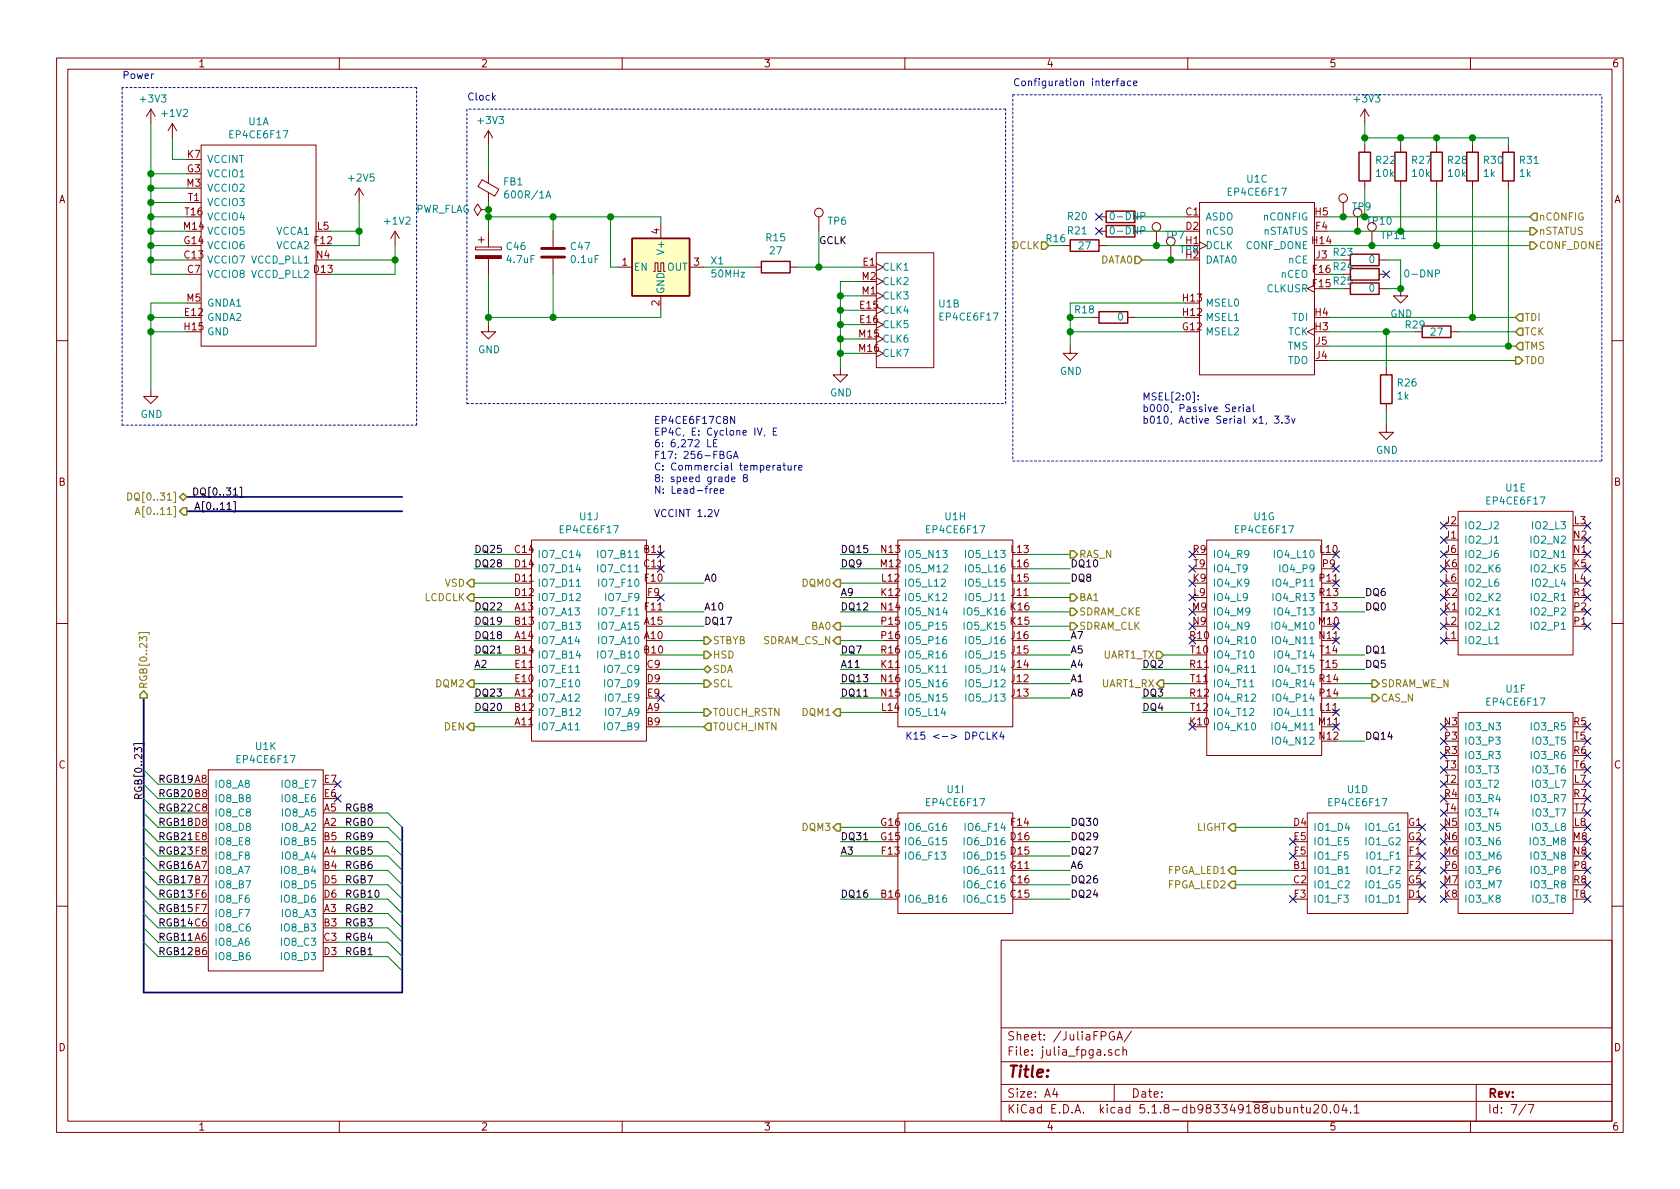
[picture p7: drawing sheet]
<svg xmlns="http://www.w3.org/2000/svg" width="297mm" height="210mm" viewBox="0 0 297 210" stroke-linecap="round" stroke-linejoin="round" font-family="sans-serif">
<g fill="none" stroke="#840000" stroke-width=".18">
<path d="M10 10.3h277v189.9h-277zM12 12.2h273v186.1h-273zM26.7 19.3l-.8 1.3M26.7 19.3v2.5M26.7 19.3l.7 1.3M60 10.3v1.9M110 10.3v1.9M160 10.3v1.9M210 10.3v1.9M241.3 19.3l-.8 1.3M241.3 19.3v2.5M241.3 19.3l.8 1.3"/>
<path d="M260 10.3v1.9M30.5 21.8l-.8 1.3M30.5 21.8v2.6M30.5 21.8l.7 1.3M35.6 25.6h20.3v35.6h-20.3zM63.5 33.3l-.8 1.2M63.5 33.3v2.5M63.5 33.3l.8 1.2M85.1 37.1l-.6-1-.7 1 .7 1 .6-1h1.3M85.2 31.8l3 1.7-.7 1.2-3-1.7zM86.4 37.1h.1M86.4 23.1v2.5"/>
<path d="M86.4 30.7v1.7M86.4 34.1v1.7M86.4 23.1l-.8 1.3M86.4 23.1l.7 1.3M116.8 39.6v2.6M144.8 38.3v2.6M194.3 38.3h1.3M212.1 35.8h20.3v30.5h-20.3zM237.5 35.8v2.5M240 38.3v2.6M241.3 25.6v1.3M241.3 32v1.3"/>
<path d="M247.6 25.6v1.3M247.6 32v1.3M254 25.6v1.3M254 32v1.3M260.3 25.6v1.3M260.3 32v1.3M266.7 25.6v1.3M266.7 32v1.3M69.8 40.9l-.7 1.3M69.8 40.9v2.5M69.8 40.9l.8 1.3M84.1 43.7h4.5v.5h-4.5z"/>
<path d="M84.6 42.4h1M85.1 41.9v1M86.4 57.4v1.3h1.2l-1.2 1.2-1.3-1.2h1.3M86.4 40.9v2.8M86.4 45.7v2.8M97.8 40.9v2.8M97.8 45.7v2.8M109.2 47.2h2.6M115.6 48h.2v-1.5h.5v1.5h.5v-1.5h.5v1.5h.3M116.8 52.3v2.6M121.9 47.2h2.6M133.3 47.2h1.3"/>
<path d="M139.7 47.2h1.3M154.9 44.7h10.2v20.3h-10.2zM154.9 46.6l1.3 .6-1.3 .7M154.9 54.2l1.3 .7-1.3 .6M154.9 56.8l1.3 .6-1.3 .6M154.9 51.7l1.3 .6-1.3 .7M154.9 59.3l1.3 .6-1.3 .7M154.9 49.1l1.3 .7-1.3 .6M188 43.4h1.2M193 56.1h1.3M194.3 43.4h1.3M194.3 40.9h1.3"/>
<path d="M199.4 56.1h1.3M204.5 40.9v2.5M207 43.4v2.6M212.1 42.8l1.3 .6-1.3 .7M232.4 50.4l-1.3 .6 1.3 .7M232.4 58l-1.3 .7 1.3 .6M237.5 51h1.3M242.6 40.9v2.5M243.8 46h1.3M243.8 51h1.3M243.8 48.5h1.3M247.6 51v1.3h1.3l-1.3 1.3-1.2-1.3h1.2"/>
<path d="M256.5 58.7h1.3M10 60.2h2M26.7 68.8v1.3h1.2l-1.2 1.3-1.3-1.3h1.3M148.6 65v1.3h1.3l-1.3 1.3-1.3-1.3h1.3M154.9 61.8l1.3 .7-1.3 .6M189.2 61.2v1.3h1.3l-1.3 1.2-1.2-1.2h1.2M245.1 75.2v1.2h1.3l-1.3 1.3-1.3-1.3h1.3M245.1 65v1.3M245.1 71.4v1.2M285 60.2h2M94 95.5h20.3v35.6h-20.3zM158.7 95.5h20.4v33h-20.4z"/>
<path d="M213.4 95.5h20.3v38.1h-20.3zM255.3 95.5h2.5M257.8 90.4h20.3v25.4h-20.3zM10 110.3h2M255.3 113.3h2.5M285 110.3h2M36.8 136.1h20.3v35.6h-20.3zM257.8 126h20.3v35.5h-20.3zM158.7 143.8h20.4v17.7h-20.4zM231.1 143.8h17.8v17.7h-17.8zM10 160.2h2M177 166.3h108v32h-108z"/>
<path d="M285 160.2h2M60 198.3v1.9M110 198.3v1.9M160 198.3v1.9M177 194.8h108M177 191.8h108M177 187.8h108M177 181.8h108M186.5 192.5l-.4 1h1M186.8 193v1M196.5 185.7l-.3-.1-.2 .2 .1 .2 .4 .2v.3h-.5M197 182.5a.7 .7 0 0 0-.9 .7 .7 .7 0 0 0 .9 .6l.1-.5h-.3"/>
<path d="M197 191.8v3M197.5 183.9l.5-1.5 .5 1.5M197.6 183.5h.7M197.9 185.7l-.4-.1-.3 .3 .1 .6 .2 .1 .4-.1M198.6 185.7l.2-.1 .3 .1 .1 .9M198.6 185.1v1.5M200.1 182.3l-1.3 2M210 198.3v1.9M228.8 196l.2-.2 .4 .1v.9M228.8 195.8v1M229.9 195.8h.6M230.1 195.3v1.3l.4 .2"/>
<path d="M231 195.8v.8a.37 .37 0 0 0 .6 .1M231.6 195.8v1M232.3 195.5l.2-.2h.4l.2 .2v.3v.2l-.9 .8h.9M233.9 195.4l.2-.1a.8 .8 0 0 1 .5 .8 .8 .8 0 0 1-.5 .7 1 1 0 0 1-.2-1.4zM235.2 196.7v.1M236 195.5l.2-.2a.8 .8 0 0 1 .5 .8 .8 .8 0 0 1-.5 .7l-.2-.1-.1-.4zM237.6 195.2l-.3 1.1h.9M238 195.8v1M238.8 196.7v.1M239.4 195.8l.5-.5v1.5M239.4 196.8h.9M260 198.3v1.9"/>
<path d="M261 191.8v6.5M269.8 195.2l-1.2 2M270.2 195.3h1l-.6 1.5"/>
<circle cx="144.8" cy="37.6" r=".76"/>
<circle cx="237.5" cy="35" r=".76"/>
<circle cx="240" cy="37.6" r=".76"/>
<circle cx="204.5" cy="40.1" r=".76"/>
<circle cx="207" cy="42.7" r=".76"/>
<circle cx="242.6" cy="40.1" r=".76"/>
</g>
<g fill="none" stroke="#840000" stroke-width=".25">
<path d="M195.6 39.9h5.1v2h-5.1zM195.6 37.3h5.1v2.1h-5.1zM240.3 26.9h2v5.1h-2zM246.6 26.9h2.1v5.1h-2.1zM253 26.9h2v5.1h-2zM259.3 26.9h2.1v5.1h-2.1zM265.7 26.9h2v5.1h-2zM111.8 42.2h10.1v10.1h-10.1zM134.6 46.2h5.1v2.1h-5.1zM189.2 42.4h5.1v2h-5.1zM194.3 55.1h5.1v2h-5.1zM238.8 45h5v2h-5z"/>
<path d="M238.8 50h5v2.1h-5zM238.8 47.5h5v2h-5zM251.5 57.7h5v2h-5zM244.1 66.3h2v5.1h-2z"/>
</g>
<path d="M111.8 42.2h10.1v10.1h-10.1z" fill="#ffffc2" stroke="#ffffc2" stroke-width=".18"/>
<path d="M84.1 45.2h4.5v.5h-4.5z" fill="#840000" stroke="#840000" stroke-width=".18"/>
<path d="M95.8 45.5h4M95.8 43.9h4" fill="none" stroke="#840000" stroke-width=".51"/>
<g fill="none" stroke="#008484" stroke-width=".18">
<path d="M89.8 33.8h-.3a.81 .81 0 0 0 0 1.2h.3l.1-.5-.2-.3h-.2l-.3 .3M96.5 35l.5-1.2 .4 1.2M96.6 34.7h.7M102.2 97.3l-.3 .9h.8M102.2 99.8l-.3 .9h.8M105.7 97.3v1.3M105.7 99.9v1.2M166.7 97.3h.8l-.5 .5 .4 .1 .1 .5-.3 .2-.5-.1M264.2 96.1h.7M101.8 118.9h.7M101.8 110h.8l-.4 .5 .4 .1v.6l-.2 .1-.6-.1M101.9 105.1l.5-.2 .2 .4v.2l-.8 .7h.8"/>
<path d="M101.9 103.7h.7M102.2 115.1l-.3 .8h.8M105.7 115.1v1.3M105.9 102.4v1.3M105.9 107.5v1.3M166.4 102.5l.5-.1 .3 .4-.8 .9h.8M166.7 118l.3-.4v1.3M166.7 105.1l.5-.2 .2 .4-.1 .2-.7 .7h.8M166.7 118.9h.7M167 107.4l-.3 .9h.8M167.3 112.6h-.4a.87 .87 0 0 0 0 1.2l.4-.1v-.5l-.4-.2-.2 .3M167.3 110h-.6v.6l.2-.1 .4 .1v.6l-.1 .1-.5-.1"/>
<path d="M170.5 107.5v1.3M170.5 110v1.3M170.8 104.9v1.3M170.8 112.6v1.2M170.8 115.1v1.3M170.8 117.6v1.3M221.3 118.9h.7M224.9 110v1.3M225 112.6v1.2M225.1 102.4v1.3M225.1 104.9v1.3M264.3 113.8h.7"/>
<path d="M264.5 108.8h.8M101.7 129.1h.7M101.9 125.4l.5-.1 .2 .3v.2l-.8 .7h.8M166.7 125.2l-.3 .9h.8M167.3 120.2l-.3 .1a.87 .87 0 0 0 0 1.2l.3-.1 .2-.5-.3-.2h-.2l-.3 .2M167.4 122.7h-.6l-.1 .6 .5-.1 .3 .3v.3l-.3 .2-.5-.1M170.8 120.2v1.3M170.8 122.7v1.3M221 121.5h.7M221.3 122.9l.5-.2 .2 .4-.1 .2-.7 .7h.8M221.4 127.9l.2-.1a.67 .67 0 0 1 .4 .6 .67 .67 0 0 1-.4 .7l-.2-.1-.1-.4zM224.9 127.8v1.3"/>
<path d="M225 130.3v1.3M225.1 120.2v1.3M225.1 122.7v1.3M166.4 150.7h.8l-.4 .4 .4 .2v.5l-.2 .1-.6-.1M167.3 158.3l-.4 .1a.87 .87 0 0 0 0 1.2l.4-.2v-.5l-.4-.1-.2 .2M170.5 148.1v1.3M170.5 150.7v1.2M170.5 155.7v1.3M170.5 158.3v1.3M170.6 145.6v1.3M237.8 154.5h.8"/>
</g>
<path d="M21.6 15.5v59.7M73.7 15.5h-52.1M82.5 19.3v52.1M177.8 19.3h-95.3M179.1 16.8v64.7M179.1 16.8h104.1M21.6 75.2h52.1M73.7 75.2v-59.7M82.5 71.4h95.3M177.8 71.4v-52.1M179.1 81.5h104.1M283.2 81.5v-64.7" fill="none" stroke="#0000c2" stroke-width=".18" stroke-dasharray=".4 .4"/>
<path d="M33 90.4h38.1M33 87.9h38.1M25.4 123.4v52.1h45.7v-29.2" fill="none" stroke="#000084" stroke-width=".3"/>
<g fill="none" stroke="#008400" stroke-width=".18">
<path d="M26.7 21.8v26.7h6.3M26.7 38.3h6.3M26.7 35.8h6.3M26.7 33.3h6.3M26.7 30.7h6.3M30.5 24.4v3.8h2.5M63.5 35.8v7.6h-5.1M86.4 38.3h30.4v1.3M86.4 25.6v5.1M86.4 35.8v5.1M97.8 38.3v2.6M107.9 38.3v8.9h1.3"/>
<path d="M201.9 38.3h7.6M234.9 38.3h35.6M241.3 24.4h25.4v1.2M241.3 21.8v3.8M241.3 33.3v5M247.6 24.4v1.2M247.6 33.3v7.6M254 24.4v1.2M254 33.3v10.1M260.3 24.4v1.2M260.3 33.3v22.8M266.7 33.3v27.9"/>
<path d="M26.7 46h6.3M26.7 40.9h6.3M26.7 43.4h6.3M26.7 58.7h6.3M26.7 56.1h6.3M33 53.6h-6.3v15.2M58.4 46h11.4M58.4 40.9h5.1M69.8 43.4v5.1h-11.4M86.4 48.5v8.9M97.8 48.5v7.6M116.8 54.9v1.2h-30.4"/>
<path d="M124.5 47.2h8.8M141 47.2h11.4M144.8 40.9v6.3M148.6 59.9h3.8M148.6 57.4h3.8M148.6 54.9h3.8M148.6 52.3h3.8M152.4 49.8h-3.8v15.2M189.2 58.7h20.3M189.2 56.1h3.8M195.6 43.4h13.9M200.7 56.1h8.8"/>
<path d="M201.9 46h7.6M201.9 40.9h7.6M209.5 53.6h-20.3v7.6M234.9 46h2.6M234.9 48.5h2.6M234.9 40.9h35.6M234.9 43.4h35.6M234.9 58.7h15.3M234.9 56.1h33.1M234.9 51h2.6M245.1 46h2.5v5h-2.5M245.1 58.7v6.3"/>
<path d="M257.8 58.7h10.2M148.6 62.5h3.8M234.9 61.2h33.1M234.9 63.7h33.1M245.1 72.6v2.6M83.8 98h7.6M148.6 98h7.6M181.6 98h7.6M83.8 105.7h7.6M83.8 115.8h7.6M83.8 118.4h7.6M83.8 103.1h7.6"/>
<path d="M83.8 108.2h7.6M83.8 113.3h7.6M83.8 100.6h7.6M83.8 110.7h7.6M116.8 115.8h7.7M116.8 118.4h7.7M116.8 103.1h7.7M116.8 108.2h7.7M116.8 113.3h7.7M116.8 110.7h7.7M148.6 105.7h7.6M148.6 115.8h7.6"/>
<path d="M148.6 118.4h7.6M148.6 103.1h7.6M148.6 108.2h7.6M148.6 113.3h7.6M148.6 100.6h7.6M148.6 110.7h7.6M181.6 105.7h7.6M181.6 115.8h7.6M181.6 118.4h7.6M181.6 103.1h7.6M181.6 108.2h7.6M181.6 113.3h7.6"/>
<path d="M181.6 100.6h7.6M181.6 110.7h7.6M201.9 118.4h8.9M205.7 115.8h5.1M236.2 105.7h5.1M236.2 115.8h5.1M236.2 118.4h5.1M236.2 108.2h5.1M25.4 136.1l2.5 2.6h6.4M25.4 138.7l2.5 2.5h6.4M83.8 120.9h7.6M83.8 123.4h7.6"/>
<path d="M83.8 126h7.6M83.8 128.5h7.6M116.8 120.9h7.7M116.8 126h7.7M116.8 128.5h7.7M148.6 120.9h7.6M148.6 123.4h7.6M148.6 126h7.6M181.6 120.9h7.6M181.6 123.4h7.6M201.9 123.4h8.9M201.9 126h8.9"/>
<path d="M205.7 120.9h5.1M236.2 120.9h6.4M236.2 123.4h6.4M236.2 131.1h5.1M25.4 151.4l2.5 2.5h6.4M25.4 143.8l2.5 2.5h6.4M25.4 146.3l2.5 2.5h6.4M25.4 148.8l2.5 2.6h6.4M25.4 153.9l2.5 2.6h6.4M25.4 156.5l2.5 2.5h6.4M25.4 159l2.5 2.5h6.4M25.4 141.2l2.5 2.6h6.4"/>
<path d="M59.7 153.9h8.9l2.5 2.6M59.7 146.3h8.9l2.5 2.5M59.7 148.8h8.9l2.5 2.6M59.7 151.4h8.9l2.5 2.5M59.7 156.5h8.9l2.5 2.5M59.7 159h8.9l2.5 2.5M59.7 143.8h8.9l2.5 2.5M148.6 146.3h7.6M148.6 148.8h7.6M148.6 151.4h7.6M148.6 159h7.6M181.6 153.9h7.6"/>
<path d="M181.6 146.3h7.6M181.6 148.8h7.6M181.6 151.4h7.6M181.6 156.5h7.6M181.6 159h7.6M218.4 153.9h10.2M218.4 146.3h10.2M218.4 156.5h10.2M25.4 161.5l2.5 2.6h6.4M25.4 164.1l2.5 2.5h6.4M25.4 166.6l2.5 2.6h6.4M59.7 161.5h8.9l2.5 2.6"/>
<path d="M59.7 164.1h8.9l2.5 2.5M59.7 166.6h8.9l2.5 2.6M59.7 169.2h8.9l2.5 2.5"/>
</g>
<g fill="none" stroke="#848400" stroke-width=".25">
<path d="M271.1 37.7h.7v1.3h-.7l-.6-.7zM184.1 42.8h.7l.6 .6-.6 .7h-.7zM200.7 45.3h.6l.6 .7-.6 .6h-.6zM268.6 55.5h.6v1.3h-.6l-.6-.7zM268.6 58h.6v1.3h-.6l-.6-.6zM270.5 40.3h.6l.7 .6-.7 .6h-.6zM270.5 42.8h.6l.7 .6-.7 .7h-.6zM268 63.1h.6l.6 .6-.6 .7h-.6zM268.6 60.6h.6v1.2h-.6l-.6-.6zM31.7 87.9l.7-.7 .6 .7-.6 .6zM32.4 89.8h.6v1.3h-.6l-.7-.7zM189.2 97.4h.7l.6 .6-.6 .7h-.7z"/>
<path d="M83.2 102.5h.6v1.3h-.6l-.7-.7zM83.2 105h.6v1.3h-.6l-.7-.6zM124.5 115.2h.6l.6 .6-.6 .7h-.6zM124.5 112.6h.6l.6 .7-.6 .6h-.6zM125.1 117.7l.6 .7-.6 .6-.6-.6zM148 112.6h.6v1.3h-.6l-.7-.6zM148 110.1h.6v1.3h-.6l-.7-.7zM148 102.5h.6v1.3h-.6l-.7-.7zM189.2 110.1h.7l.6 .6-.6 .7h-.7zM189.2 105h.7l.6 .7-.6 .6h-.7zM189.2 107.6h.7l.6 .6-.6 .6h-.7zM204.5 115.2h.6l.6 .6-.6 .7h-.6z"/>
<path d="M24.8 122.8l.6-.6 .6 .6v.6h-1.2zM83.2 127.9h.6v1.3h-.6l-.7-.7zM83.2 120.3h.6v1.2h-.6l-.7-.6zM124.5 120.3h.6l.6 .6-.6 .6h-.6zM124.5 125.3h.6l.6 .7-.6 .6h-.6zM125.1 127.9h.6v1.3h-.6l-.6-.7zM148 125.3h.6v1.3h-.6l-.7-.6zM205.1 120.3h.6v1.2h-.6l-.6-.6zM242.6 122.8h.6l.6 .6-.6 .7h-.6zM242.6 120.3h.6l.6 .6-.6 .6h-.6zM148 145.7h.6v1.2h-.6l-.7-.6zM217.8 155.8h.6v1.3h-.6l-.6-.6z"/>
<path d="M217.8 153.3h.6v1.3h-.6l-.6-.7zM217.8 145.7h.6v1.2h-.6l-.6-.6z"/>
</g>
<path d="M22.6 87.2a.64 .64 0 0 1 .7 .6 .64 .64 0 0 1-.7 .6zM23.9 91l.4-1.3 .5 1.3M24 90.6h.6M24.6 112.2v-.3h1.8v.3M24.7 113.4v-.8l.5 .4 .1-.4h.4l.3 .2-.2 .6" fill="none" stroke="#848400" stroke-width=".18"/>
<path d="M34.3 86.3a.64 .64 0 0 1 .7 .6 .64 .64 0 0 1-.7 .6zM41.3 88.7h.3v1.8h-.3M24.5 141.2l-.1-.6-.2-.2-.3 .1-.1 .2v.5h1.3M25.1 140.4l-.6 .5" fill="none" stroke="#000" stroke-width=".18"/>
<g fill="none" stroke="#0000c2" stroke-width=".18">
<path d="M197.3 14.3h.5M197.8 13.9l-.3 .2v1.1M198.2 14.4h.5l.1 .8M198.8 14.6l-.4 .1-.2 .2v.2h.6M199.9 14.4l-.3-.1-.3 .2 .2 .6h.4M200.4 14.7l.6-.1v-.2l-.4-.1-.2 .2 .1 .6h.5M125.1 77.7v1.3h.6M126.2 78.4h.4M126.8 77.7h-.6v1.3h.6M129.2 79.9a.59 .59 0 0 0-.7 .5 .59 .59 0 0 0 .7 .6l.1-.5h-.2M129.9 73.6v1.3l-.7-1.3v1.3M133.9 75.7l.4 1.3 .4-1.3"/>
<path d="M135.2 76.9l-.1 .2M136.7 76.3h.5M137.3 75.7h-.6v1.3h.6M210.9 69.3h.3v1.9h-.3M211.9 70.6v.1M211.9 69.9v.2M219 72v.8M219.4 72l-.4 .2M219.8 71.5v.1M219.8 72v.8M220.4 72h.5l.1 .8M221 72.3h-.5l-.1 .2 .1 .3 .5-.1"/>
<path d="M221.6 71.5v1.1l.2 .2M225.3 73.6h.8l-.4 .5 .4 .1v.4l-.2 .2-.6-.1M226.7 74.7v.1M227.2 73.6h.7l-.4 .5 .4 .1v.5l-.2 .1-.5-.1M228.4 74l.3 .8 .3-.8M126.3 86.8l.6-.1-.1-.2-.3-.1-.2 .2v.6h.5M126.3 90.1l.4 1.3 .4-1.3M127.4 86.8l.6-.1-.1-.2-.3-.1-.2 .2v.6h.5M129.4 84.8l.6-.1-.1-.3-.4-.1-.1 .2v.6h.5M129.7 81.1l.4-1.3 .4 1.3M129.8 80.7h.6M131.6 84.5l-.1-.2v-.3l.1-.1 .4 .1 .2 .2-.1 .1-.6 .2-.1 .2v.3l.2 .2 .4-.1 .2-.1v-.3l-.3-.2"/>
<path d="M137.5 82.3h.4l.1 .8M138 82.6h-.4l-.2 .2 .1 .3h.5M138.4 82.3h.5M138.6 81.9v1.1l.3 .1M139.3 82.3l.1 .8h.3l.2-.1M139.9 82.3v.8M140.5 82.3v.8M140.8 82.3l-.3 .2M141.2 82.7l.6-.1v-.3h-.4l-.2 .2 .1 .6h.5M174.5 129.5v1.2h.6M175.6 129.5v1.2M175.7 130l.6 .7"/>
<path d="M176.3 129.5l-.7 .7M177.1 129.4l-.3 .9h.8M177.4 129.9v.8"/>
</g>
<g fill="#008400" stroke="#008400" stroke-width=".25">
<circle cx="260.3" cy="56.1" r=".51"/>
<circle cx="247.7" cy="51" r=".51"/>
<circle cx="26.7" cy="46" r=".51"/>
<circle cx="189.2" cy="58.7" r=".51"/>
<circle cx="189.2" cy="56.1" r=".51"/>
<circle cx="97.8" cy="56.1" r=".51"/>
<circle cx="266.7" cy="61.2" r=".51"/>
<circle cx="69.9" cy="46" r=".51"/>
<circle cx="144.8" cy="47.2" r=".51"/>
<circle cx="26.7" cy="43.4" r=".51"/>
<circle cx="245.1" cy="58.7" r=".51"/>
<circle cx="26.7" cy="40.9" r=".51"/>
<circle cx="148.6" cy="52.3" r=".51"/>
<circle cx="148.6" cy="54.9" r=".51"/>
<circle cx="148.6" cy="57.4" r=".51"/>
<circle cx="207" cy="46" r=".51"/>
<circle cx="241.3" cy="38.3" r=".51"/>
<circle cx="86.4" cy="38.3" r=".51"/>
<circle cx="242.6" cy="43.4" r=".51"/>
<circle cx="97.8" cy="38.3" r=".51"/>
<circle cx="108" cy="38.3" r=".51"/>
<circle cx="247.7" cy="40.9" r=".51"/>
<circle cx="240" cy="40.9" r=".51"/>
<circle cx="26.7" cy="56.1" r=".51"/>
<circle cx="254" cy="43.4" r=".51"/>
<circle cx="63.5" cy="40.9" r=".51"/>
<circle cx="260.3" cy="24.4" r=".51"/>
<circle cx="204.5" cy="43.4" r=".51"/>
<circle cx="26.7" cy="58.7" r=".51"/>
<circle cx="254" cy="24.4" r=".51"/>
<circle cx="237.5" cy="38.3" r=".51"/>
<circle cx="86.4" cy="56.1" r=".51"/>
<circle cx="247.7" cy="24.4" r=".51"/>
<circle cx="241.3" cy="24.4" r=".51"/>
<circle cx="86.4" cy="37.1" r=".51"/>
<circle cx="26.7" cy="30.7" r=".51"/>
<circle cx="26.7" cy="33.3" r=".51"/>
<circle cx="148.6" cy="59.9" r=".51"/>
<circle cx="26.7" cy="38.3" r=".51"/>
<circle cx="26.7" cy="35.8" r=".51"/>
<circle cx="148.6" cy="62.5" r=".51"/>
</g>
<g fill="none" stroke="#000084" stroke-width=".18">
<path d="M193.7 37.7l1.2 1.3M194.9 37.7l-1.2 1.3M193.7 40.3l1.2 1.2M194.9 40.3l-1.2 1.2M244.5 47.9l1.2 1.2M245.7 47.9l-1.2 1.2M116.2 100l1.2 1.2M116.2 97.4l1.2 1.2M117.4 100l-1.2 1.2M117.4 97.4l-1.2 1.2M210.2 100l1.2 1.2M210.2 97.4l1.2 1.2"/>
<path d="M211.4 100l-1.2 1.2M211.4 97.4l-1.2 1.2M235.6 100l1.2 1.2M235.6 97.4l1.2 1.2M236.8 100l-1.2 1.2M236.8 97.4l-1.2 1.2M254.7 92.3l1.2 1.3M254.7 94.9l1.2 1.2M254.7 97.4l1.2 1.2M254.7 100l1.2 1.2M255.9 92.3l-1.2 1.3M255.9 94.9l-1.2 1.2"/>
<path d="M255.9 97.4l-1.2 1.2M255.9 100l-1.2 1.2M280.1 97.4l1.2 1.2M280.1 100l1.2 1.2M280.1 94.9l1.2 1.2M280.1 92.3l1.2 1.3M281.3 97.4l-1.2 1.2M281.3 100l-1.2 1.2M281.3 94.9l-1.2 1.2M281.3 92.3l-1.2 1.3M116.2 105l1.2 1.3M117.4 105l-1.2 1.3"/>
<path d="M210.2 110.1l1.2 1.2M210.2 107.6l1.2 1.2M210.2 105l1.2 1.3M210.2 102.5l1.2 1.2M210.2 112.7l1.2 1.2M211.4 110.1l-1.2 1.2M211.4 107.6l-1.2 1.2M211.4 105l-1.2 1.3M211.4 102.5l-1.2 1.2M211.4 112.7l-1.2 1.2M235.6 112.7l1.2 1.2M235.6 110.1l1.2 1.2"/>
<path d="M235.6 102.5l1.2 1.2M236.8 102.5l-1.2 1.2M236.8 112.7l-1.2 1.2M236.8 110.1l-1.2 1.2M254.7 102.5l1.2 1.2M254.7 105l1.2 1.3M254.7 107.6l1.2 1.2M254.7 110.1l1.2 1.2M254.7 112.7l1.2 1.2M255.9 102.5l-1.2 1.2M255.9 105l-1.2 1.3M255.9 107.6l-1.2 1.2"/>
<path d="M255.9 110.1l-1.2 1.2M255.9 112.7l-1.2 1.2M280.1 110.1l1.2 1.2M280.1 107.6l1.2 1.2M280.1 105l1.2 1.3M280.1 102.5l1.2 1.2M281.3 110.1l-1.2 1.2M281.3 107.6l-1.2 1.2M281.3 105l-1.2 1.3M281.3 102.5l-1.2 1.2M59.1 138.1l1.2 1.2M60.3 138.1l-1.2 1.2"/>
<path d="M116.2 122.8l1.2 1.2M117.4 122.8l-1.2 1.2M210.2 127.9l1.2 1.2M211.4 127.9l-1.2 1.2M235.6 127.9l1.2 1.2M235.6 125.4l1.2 1.2M236.8 127.9l-1.2 1.2M236.8 125.4l-1.2 1.2M254.7 127.9l1.2 1.2M254.7 130.4l1.2 1.3M254.7 138.1l1.2 1.2M254.7 133l1.2 1.2"/>
<path d="M254.7 135.5l1.2 1.2M255.9 135.5l-1.2 1.2M255.9 133l-1.2 1.2M255.9 130.4l-1.2 1.3M255.9 127.9l-1.2 1.2M255.9 138.1l-1.2 1.2M280.1 133l1.2 1.2M280.1 130.4l1.2 1.3M280.1 127.9l1.2 1.2M280.1 135.5l1.2 1.2M280.1 138.1l1.2 1.2M281.3 133l-1.2 1.2"/>
<path d="M281.3 130.4l-1.2 1.3M281.3 127.9l-1.2 1.2M281.3 135.5l-1.2 1.2M281.3 138.1l-1.2 1.2M59.1 140.6l1.2 1.2M60.3 140.6l-1.2 1.2M228 150.8l1.2 1.2M228 148.2l1.2 1.2M228 158.4l1.2 1.2M229.2 150.8l-1.2 1.2M229.2 148.2l-1.2 1.2M229.2 158.4l-1.2 1.2"/>
<path d="M250.9 155.8l1.2 1.3M250.9 153.3l1.2 1.2M250.9 150.8l1.2 1.2M250.9 148.2l1.2 1.2M250.9 145.7l1.2 1.2M250.9 158.4l1.2 1.2M252.1 155.8l-1.2 1.3M252.1 153.3l-1.2 1.2M252.1 150.8l-1.2 1.2M252.1 148.2l-1.2 1.2M252.1 145.7l-1.2 1.2M252.1 158.4l-1.2 1.2"/>
<path d="M254.7 140.6l1.2 1.2M254.7 158.4l1.2 1.2M254.7 155.8l1.2 1.3M254.7 153.3l1.2 1.2M254.7 150.8l1.2 1.2M254.7 148.2l1.2 1.2M254.7 145.7l1.2 1.2M254.7 143.1l1.2 1.3M255.9 155.8l-1.2 1.3M255.9 153.3l-1.2 1.2M255.9 140.6l-1.2 1.2M255.9 158.4l-1.2 1.2"/>
<path d="M255.9 150.8l-1.2 1.2M255.9 148.2l-1.2 1.2M255.9 145.7l-1.2 1.2M255.9 143.1l-1.2 1.3M280.1 158.4l1.2 1.2M280.1 155.8l1.2 1.3M280.1 153.3l1.2 1.2M280.1 150.8l1.2 1.2M280.1 148.2l1.2 1.2M280.1 145.7l1.2 1.2M280.1 143.1l1.2 1.3M280.1 140.6l1.2 1.2"/>
<path d="M281.3 158.4l-1.2 1.2M281.3 155.8l-1.2 1.3M281.3 153.3l-1.2 1.2M281.3 150.8l-1.2 1.2M281.3 148.2l-1.2 1.2M281.3 145.7l-1.2 1.2M281.3 143.1l-1.2 1.3M281.3 140.6l-1.2 1.2"/>
</g>
<text font-size="2.8" fill="#840000" x="178" y="190.5">Title:</text>
<g font-size="2.1" fill="#840000">
<text x="178" y="184">Sheet: /JuliaFPGA/</text>
<text x="178" y="186.7">File: julia_fpga.sch</text>
<text x="178" y="196.9">KiCad E.D.A. kicad 5.1.8-db983349188ubuntu20.04.1</text>
<text x="178" y="194.1">Size: A4</text>
<text x="200" y="194.1">Date:</text>
<text x="263" y="194.1">Rev:</text>
<text x="263" y="196.9">Id: 7/7</text>
</g>
<g font-size="1.8" fill="#840000">
<text x="35" y="11.9">1</text>
<text x="85" y="11.9">2</text>
<text x="135" y="11.9">3</text>
<text x="185" y="11.9">4</text>
<text x="235" y="11.9">5</text>
<text x="285" y="11.9">6</text>
<text x="33.2" y="27.9">K7</text>
<text x="10.4" y="35.9">A</text>
<text x="33.1" y="33">M3</text>
<text x="33.1" y="30.5">G3</text>
<text x="33.3" y="35.6">T1</text>
<text x="285.4" y="35.9">A</text>
<text x="32.6" y="40.6">M14</text>
<text x="32.8" y="38.1">T16</text>
<text x="56.1" y="40.6">L5</text>
<text x="116.6" y="41.4" transform="rotate(-90 116.6 41.4)">4</text>
<text x="209.7" y="38.1">C1</text>
<text x="209.7" y="40.6">D2</text>
<text x="232.6" y="38.1">H5</text>
<text x="232.7" y="40.6">F4</text>
<text x="32.6" y="43.2">G14</text>
<text x="32.7" y="45.7">C13</text>
<text x="55.6" y="43.2">F12</text>
<text x="56" y="45.7">N4</text>
<text x="110" y="47">1</text>
<text x="122.7" y="47">3</text>
<text x="152.6" y="47">E1</text>
<text x="209.7" y="43.2">H1</text>
<text x="209.7" y="45.7">H2</text>
<text x="232.1" y="43.2">H14</text>
<text x="232.7" y="45.7">J3</text>
<text x="33.1" y="53.3">M5</text>
<text x="33.2" y="48.3">C7</text>
<text x="55.5" y="48.3">D13</text>
<text x="152.5" y="52.1">M1</text>
<text x="152.5" y="49.5">M2</text>
<text x="209.2" y="53.3">H13</text>
<text x="232.2" y="50.8">F15</text>
<text x="232.2" y="48.3">F16</text>
<text x="235.8" y="50.3">R25</text>
<text x="32.7" y="58.4">H15</text>
<text x="32.7" y="55.9">E12</text>
<text x="116.6" y="54.1" transform="rotate(-90 116.6 54.1)">2</text>
<text x="152" y="59.7">M15</text>
<text x="152.1" y="54.6">E15</text>
<text x="152.1" y="57.1">E16</text>
<text x="209.1" y="58.4">G12</text>
<text x="209.2" y="55.9">H12</text>
<text x="232.6" y="58.4">H3</text>
<text x="232.6" y="55.9">H4</text>
<text x="152" y="62.2">M16</text>
<text x="232.7" y="63.5">J4</text>
<text x="232.7" y="61">J5</text>
<text x="10.4" y="85.9">B</text>
<text x="285.4" y="85.9">B</text>
<text x="255.6" y="95.2">J1</text>
<text x="255.6" y="92.7">J2</text>
<text x="278.3" y="95.2">N2</text>
<text x="278.4" y="92.7">L3</text>
<text x="91.1" y="97.8">C14</text>
<text x="91.1" y="100.3">D14</text>
<text x="113.9" y="97.8">B11</text>
<text x="113.9" y="100.3">C11</text>
<text x="155.8" y="100.3">M12</text>
<text x="155.9" y="97.8">N13</text>
<text x="178.8" y="97.8">L13</text>
<text x="178.8" y="100.3">L16</text>
<text x="211" y="97.8">R9</text>
<text x="211.1" y="100.3">T9</text>
<text x="233.4" y="97.8">L10</text>
<text x="233.9" y="100.3">P9</text>
<text x="255.4" y="100.3">K6</text>
<text x="255.6" y="97.8">J6</text>
<text x="278.3" y="100.3">K5</text>
<text x="278.3" y="97.8">N1</text>
<text x="91.1" y="107.9">A13</text>
<text x="91.1" y="102.9">D11</text>
<text x="91.1" y="105.4">D12</text>
<text x="114" y="102.9">F10</text>
<text x="114" y="107.9">F11</text>
<text x="114.6" y="105.4">F9</text>
<text x="155.9" y="105.4">K12</text>
<text x="155.9" y="107.9">N14</text>
<text x="156" y="102.9">L12</text>
<text x="178.7" y="107.9">K16</text>
<text x="178.8" y="102.9">L15</text>
<text x="178.9" y="105.4">J11</text>
<text x="210.9" y="107.9">M9</text>
<text x="211" y="102.9">K9</text>
<text x="211.1" y="105.4">L9</text>
<text x="233.3" y="105.4">R13</text>
<text x="233.4" y="102.9">P11</text>
<text x="233.4" y="107.9">T13</text>
<text x="255.4" y="107.9">K1</text>
<text x="255.4" y="105.4">K2</text>
<text x="255.5" y="102.9">L6</text>
<text x="278.3" y="105.4">R1</text>
<text x="278.3" y="107.9">P2</text>
<text x="278.4" y="102.9">L4</text>
<text x="91.1" y="113">A14</text>
<text x="91.1" y="110.5">B13</text>
<text x="113.9" y="113">A10</text>
<text x="113.9" y="110.5">A15</text>
<text x="155.9" y="110.5">P15</text>
<text x="155.9" y="113">P16</text>
<text x="178.7" y="110.5">K15</text>
<text x="178.9" y="113">J16</text>
<text x="210.5" y="113">R10</text>
<text x="211" y="110.5">N9</text>
<text x="233.2" y="110.5">M10</text>
<text x="233.3" y="113">N11</text>
<text x="255.5" y="113">L1</text>
<text x="255.5" y="110.5">L2</text>
<text x="278.3" y="110.5">P1</text>
<text x="91.1" y="115.6">B14</text>
<text x="91.1" y="118.1">E11</text>
<text x="113.9" y="115.6">B10</text>
<text x="114.5" y="118.1">C9</text>
<text x="155.9" y="118.1">K11</text>
<text x="155.9" y="115.6">R16</text>
<text x="178.9" y="118.1">J14</text>
<text x="178.9" y="115.6">J15</text>
<text x="210.5" y="118.1">R11</text>
<text x="210.6" y="115.6">T10</text>
<text x="233.4" y="115.6">T14</text>
<text x="233.4" y="118.1">T15</text>
<text x="91.1" y="123.2">A12</text>
<text x="91.1" y="125.7">B12</text>
<text x="91.1" y="120.6">E10</text>
<text x="114.5" y="125.7">A9</text>
<text x="114.5" y="120.6">D9</text>
<text x="114.5" y="123.2">E9</text>
<text x="155.9" y="123.2">N15</text>
<text x="155.9" y="120.6">N16</text>
<text x="156" y="125.7">L14</text>
<text x="178.9" y="120.6">J12</text>
<text x="178.9" y="123.2">J13</text>
<text x="210.5" y="123.2">R12</text>
<text x="210.6" y="120.6">T11</text>
<text x="210.6" y="125.7">T12</text>
<text x="233.3" y="120.6">R14</text>
<text x="233.4" y="123.2">P14</text>
<text x="233.4" y="125.7">L11</text>
<text x="91.1" y="128.3">A11</text>
<text x="114.5" y="128.3">B9</text>
<text x="210.5" y="128.3">K10</text>
<text x="233.2" y="128.3">M11</text>
<text x="233.3" y="130.8">N12</text>
<text x="255.4" y="128.3">N3</text>
<text x="255.5" y="130.8">P3</text>
<text x="278.3" y="128.3">R5</text>
<text x="278.4" y="130.8">T5</text>
<text x="10.4" y="135.9">C</text>
<text x="255.4" y="133.3">R3</text>
<text x="255.5" y="135.9">T3</text>
<text x="278.3" y="133.3">R6</text>
<text x="278.4" y="135.9">T6</text>
<text x="285.4" y="135.9">C</text>
<text x="57.3" y="143.5">A5</text>
<text x="57.4" y="141">E6</text>
<text x="57.4" y="138.4">E7</text>
<text x="255.4" y="141">R4</text>
<text x="255.5" y="138.4">T2</text>
<text x="255.5" y="143.5">T4</text>
<text x="278.3" y="141">R7</text>
<text x="278.4" y="138.4">L7</text>
<text x="278.4" y="143.5">T7</text>
<text x="57.3" y="146">A2</text>
<text x="57.3" y="148.6">B5</text>
<text x="155.8" y="148.6">G15</text>
<text x="155.8" y="146">G16</text>
<text x="178.7" y="148.6">D16</text>
<text x="178.8" y="146">F14</text>
<text x="228.8" y="146">D4</text>
<text x="228.8" y="148.6">E5</text>
<text x="249" y="146">G1</text>
<text x="249" y="148.6">G2</text>
<text x="255.4" y="146">N5</text>
<text x="255.4" y="148.6">N6</text>
<text x="278.2" y="148.6">M8</text>
<text x="278.4" y="146">L8</text>
<text x="57.3" y="151.1">A4</text>
<text x="57.3" y="153.7">B4</text>
<text x="156" y="151.1">F13</text>
<text x="178.7" y="153.7">G11</text>
<text x="178.7" y="151.1">D15</text>
<text x="228.8" y="153.7">B1</text>
<text x="228.9" y="151.1">F5</text>
<text x="249.2" y="151.1">F1</text>
<text x="249.2" y="153.7">F2</text>
<text x="255.3" y="151.1">M6</text>
<text x="255.5" y="153.7">P6</text>
<text x="278.3" y="151.1">N8</text>
<text x="278.3" y="153.7">P8</text>
<text x="57.3" y="161.3">A3</text>
<text x="57.3" y="156.2">D5</text>
<text x="57.3" y="158.7">D6</text>
<text x="155.9" y="158.7">B16</text>
<text x="178.7" y="158.7">C15</text>
<text x="178.7" y="156.2">C16</text>
<text x="228.8" y="156.2">C2</text>
<text x="228.9" y="158.7">F3</text>
<text x="249" y="156.2">G5</text>
<text x="249.1" y="158.7">D1</text>
<text x="255.3" y="156.2">M7</text>
<text x="255.4" y="158.7">K8</text>
<text x="278.3" y="156.2">R8</text>
<text x="278.4" y="158.7">T8</text>
<text x="57.3" y="163.8">B3</text>
<text x="57.3" y="166.4">C3</text>
<text x="57.3" y="168.9">D3</text>
<text x="10.4" y="185.9">D</text>
<text x="285.4" y="185.9">D</text>
<text x="35" y="199.9">1</text>
<text x="85" y="199.9">2</text>
<text x="135" y="199.9">3</text>
<text x="185" y="199.9">4</text>
<text x="235" y="199.9">5</text>
<text x="285" y="199.9">6</text>
</g>
<g font-size="1.8" fill="#0000c2">
<text x="21.6" y="14">Power</text>
<text x="82.5" y="17.8">Clock</text>
<text x="179.1" y="15.2">Configuration interface</text>
<text x="201.9" y="70.8">MSEL[2:0]:</text>
<text x="115.6" y="75">EP4CE6F17C8N</text>
<text x="115.6" y="77">EP4C, E: Cyclone IV, E</text>
<text x="201.9" y="72.9">b000, Passive Serial</text>
<text x="201.9" y="74.9">b010, Active Serial x1, 3.3v</text>
<text x="115.6" y="79.1">6: 6,272 LE</text>
<text x="115.6" y="81.1">F17: 256-FBGA</text>
<text x="115.6" y="83.2">C: Commercial temperature</text>
<text x="115.6" y="85.3">8: speed grade 8</text>
<text x="115.6" y="87.3">N: Lead-free</text>
<text x="115.6" y="91.4">VCCINT 1.2V</text>
<text x="160" y="130.8">K15 &lt;-&gt; DPCLK4</text>
</g>
<g font-size="1.8" fill="#008484">
<text x="25" y="18.1">+3V3</text>
<text x="28.8" y="20.7">+1V2</text>
<text x="44" y="22.1">U1A</text>
<text x="84.7" y="21.9">+3V3</text>
<text x="239.6" y="18.1">+3V3</text>
<text x="36.6" y="28.8">VCCINT</text>
<text x="40.8" y="24.5">EP4CE6F17</text>
<text x="243.4" y="29">R22</text>
<text x="249.7" y="29">R27</text>
<text x="256.1" y="29">R28</text>
<text x="262.4" y="29">R30</text>
<text x="268.8" y="29">R31</text>
<text x="36.6" y="31.4">VCCIO1</text>
<text x="36.6" y="33.9">VCCIO2</text>
<text x="61.8" y="32.1">+2V5</text>
<text x="89.1" y="32.8">FB1</text>
<text x="89.8" y="35.1">600R/1A</text>
<text x="217.3" y="34.6">EP4CE6F17</text>
<text x="220.5" y="32.3">U1C</text>
<text x="243.4" y="31.3">10k</text>
<text x="249.8" y="31.3">10k</text>
<text x="256.1" y="31.3">10k</text>
<text x="262.4" y="31.3">1k</text>
<text x="268.7" y="31.3">1k</text>
<text x="36.6" y="41.5">VCCIO5</text>
<text x="36.6" y="36.4">VCCIO3</text>
<text x="36.6" y="39">VCCIO4</text>
<text x="48.9" y="41.5">VCCA1</text>
<text x="68.1" y="39.7">+1V2</text>
<text x="73.4" y="37.6">PWR_FLAG</text>
<text x="146.4" y="39.7">TP6</text>
<text x="188.8" y="41.4">R21</text>
<text x="188.8" y="38.9">R20</text>
<text x="196.7" y="41.4">0-DNP</text>
<text x="196.7" y="38.9">0-DNP</text>
<text x="213.1" y="39">ASDO</text>
<text x="213.1" y="41.5">nCSO</text>
<text x="223.2" y="41.5">nSTATUS</text>
<text x="223.4" y="39">nCONFIG</text>
<text x="239.1" y="37.2">TP9</text>
<text x="241.8" y="39.7">TP10</text>
<text x="36.6" y="46.6">VCCIO7</text>
<text x="36.6" y="44.1">VCCIO6</text>
<text x="44.6" y="46.6">VCCD_PLL1</text>
<text x="48.9" y="44.1">VCCA2</text>
<text x="89.6" y="44.2">C46</text>
<text x="89.7" y="46.5">4.7uF</text>
<text x="101" y="44.2">C47</text>
<text x="101.1" y="46.5">0.1uF</text>
<text x="112" y="47.9">EN</text>
<text x="117.5" y="44.6" transform="rotate(-90 117.5 44.6)">V+</text>
<text x="117.9" y="47.9">OUT</text>
<text x="125.8" y="46.8">X1</text>
<text x="135.5" y="42.7">R15</text>
<text x="136.2" y="45">27</text>
<text x="156" y="47.9">CLK1</text>
<text x="190.8" y="44.1">27</text>
<text x="206.1" y="42.3">TP7</text>
<text x="208.7" y="44.8">TP8</text>
<text x="213.1" y="44.1">DCLK</text>
<text x="213.1" y="46.6">DATA0</text>
<text x="220.3" y="44.1">CONF_DONE</text>
<text x="227.9" y="46.6">nCE</text>
<text x="235.8" y="45.3">R23</text>
<text x="235.8" y="47.8">R24</text>
<text x="242.1" y="46.5">0</text>
<text x="244.3" y="42.3">TP11</text>
<text x="36.6" y="49.1">VCCIO8</text>
<text x="44.6" y="49.1">VCCD_PLL2</text>
<text x="117.5" y="52.1" transform="rotate(-90 117.5 52.1)">GND</text>
<text x="126" y="49.1">50MHz</text>
<text x="156" y="53">CLK3</text>
<text x="156" y="50.4">CLK2</text>
<text x="224" y="51.7">CLKUSR</text>
<text x="226.5" y="49.1">nCEO</text>
<text x="242.1" y="51.6">0</text>
<text x="248.8" y="49.1">0-DNP</text>
<text x="36.6" y="56.8">GNDA2</text>
<text x="36.6" y="59.3">GND</text>
<text x="36.6" y="54.2">GNDA1</text>
<text x="156" y="55.5">CLK4</text>
<text x="156" y="58">CLK5</text>
<text x="166" y="54.4">U1B</text>
<text x="166.4" y="56.7">EP4CE6F17</text>
<text x="190.1" y="55.4">R18</text>
<text x="197.6" y="56.7">0</text>
<text x="213.1" y="59.3">MSEL2</text>
<text x="213.1" y="56.8">MSEL1</text>
<text x="213.1" y="54.2">MSEL0</text>
<text x="227.8" y="59.3">TCK</text>
<text x="228.5" y="56.8">TDI</text>
<text x="245.8" y="56.1">GND</text>
<text x="248.6" y="58.1">R29</text>
<text x="253" y="59.4">27</text>
<text x="84.5" y="62.5">GND</text>
<text x="156" y="60.6">CLK6</text>
<text x="156" y="63.1">CLK7</text>
<text x="227.7" y="64.4">TDO</text>
<text x="227.7" y="61.8">TMS</text>
<text x="146.8" y="70.1">GND</text>
<text x="187.4" y="66.3">GND</text>
<text x="247.1" y="70.7">1k</text>
<text x="247.2" y="68.3">R26</text>
<text x="24.8" y="73.9">GND</text>
<text x="243.3" y="80.3">GND</text>
<text x="263.1" y="89.2">EP4CE6F17</text>
<text x="266.3" y="86.9">U1E</text>
<text x="99.2" y="94.3">EP4CE6F17</text>
<text x="102.5" y="92">U1J</text>
<text x="164" y="94.3">EP4CE6F17</text>
<text x="167.2" y="92">U1H</text>
<text x="218.6" y="94.3">EP4CE6F17</text>
<text x="221.7" y="92">U1G</text>
<text x="258.8" y="93.6">IO2_J2</text>
<text x="271.2" y="93.6">IO2_L3</text>
<text x="95" y="98.7">IO7_C14</text>
<text x="95" y="101.2">IO7_D14</text>
<text x="106.2" y="98.7">IO7_B11</text>
<text x="106.2" y="101.2">IO7_C11</text>
<text x="159.8" y="101.2">IO5_M12</text>
<text x="159.8" y="98.7">IO5_N13</text>
<text x="171.2" y="98.7">IO5_L13</text>
<text x="171.2" y="101.2">IO5_L16</text>
<text x="214.4" y="98.7">IO4_R9</text>
<text x="214.4" y="101.2">IO4_T9</text>
<text x="225.8" y="98.7">IO4_L10</text>
<text x="226.7" y="101.2">IO4_P9</text>
<text x="258.8" y="96.1">IO2_J1</text>
<text x="258.8" y="98.7">IO2_J6</text>
<text x="258.8" y="101.2">IO2_K6</text>
<text x="271" y="101.2">IO2_K5</text>
<text x="271" y="98.7">IO2_N1</text>
<text x="271" y="96.1">IO2_N2</text>
<text x="95" y="103.8">IO7_D11</text>
<text x="95" y="106.3">IO7_D12</text>
<text x="106.4" y="103.8">IO7_F10</text>
<text x="107.4" y="106.3">IO7_F9</text>
<text x="159.8" y="106.3">IO5_K12</text>
<text x="159.8" y="103.8">IO5_L12</text>
<text x="171.2" y="103.8">IO5_L15</text>
<text x="171.3" y="106.3">IO5_J11</text>
<text x="214.4" y="103.8">IO4_K9</text>
<text x="214.4" y="106.3">IO4_L9</text>
<text x="225.6" y="106.3">IO4_R13</text>
<text x="225.7" y="103.8">IO4_P11</text>
<text x="258.8" y="106.3">IO2_K2</text>
<text x="258.8" y="103.8">IO2_L6</text>
<text x="271" y="106.3">IO2_R1</text>
<text x="271.2" y="103.8">IO2_L4</text>
<text x="95" y="108.8">IO7_A13</text>
<text x="95" y="113.9">IO7_A14</text>
<text x="95" y="111.4">IO7_B13</text>
<text x="106.2" y="113.9">IO7_A10</text>
<text x="106.2" y="111.4">IO7_A15</text>
<text x="106.4" y="108.8">IO7_F11</text>
<text x="159.8" y="108.8">IO5_N14</text>
<text x="159.8" y="111.4">IO5_P15</text>
<text x="159.8" y="113.9">IO5_P16</text>
<text x="171" y="111.4">IO5_K15</text>
<text x="171" y="108.8">IO5_K16</text>
<text x="171.3" y="113.9">IO5_J16</text>
<text x="214.4" y="108.8">IO4_M9</text>
<text x="214.4" y="111.4">IO4_N9</text>
<text x="214.4" y="113.9">IO4_R10</text>
<text x="225.4" y="111.4">IO4_M10</text>
<text x="225.6" y="113.9">IO4_N11</text>
<text x="225.8" y="108.8">IO4_T13</text>
<text x="258.8" y="108.8">IO2_K1</text>
<text x="258.8" y="113.9">IO2_L1</text>
<text x="258.8" y="111.4">IO2_L2</text>
<text x="271.1" y="111.4">IO2_P1</text>
<text x="271.1" y="108.8">IO2_P2</text>
<text x="95" y="116.5">IO7_B14</text>
<text x="95" y="119">IO7_E11</text>
<text x="106.2" y="116.5">IO7_B10</text>
<text x="107.2" y="119">IO7_C9</text>
<text x="159.8" y="119">IO5_K11</text>
<text x="159.8" y="116.5">IO5_R16</text>
<text x="171.3" y="119">IO5_J14</text>
<text x="171.3" y="116.5">IO5_J15</text>
<text x="214.4" y="119">IO4_R11</text>
<text x="214.4" y="116.5">IO4_T10</text>
<text x="225.8" y="116.5">IO4_T14</text>
<text x="225.8" y="119">IO4_T15</text>
<text x="95" y="124.1">IO7_A12</text>
<text x="95" y="121.5">IO7_E10</text>
<text x="107.2" y="121.5">IO7_D9</text>
<text x="107.3" y="124.1">IO7_E9</text>
<text x="159.8" y="124.1">IO5_N15</text>
<text x="159.8" y="121.5">IO5_N16</text>
<text x="171.3" y="121.5">IO5_J12</text>
<text x="171.3" y="124.1">IO5_J13</text>
<text x="214.4" y="124.1">IO4_R12</text>
<text x="214.4" y="121.5">IO4_T11</text>
<text x="225.6" y="121.5">IO4_R14</text>
<text x="225.7" y="124.1">IO4_P14</text>
<text x="263.1" y="124.8">EP4CE6F17</text>
<text x="266.3" y="122.5">U1F</text>
<text x="95" y="129.2">IO7_A11</text>
<text x="95" y="126.6">IO7_B12</text>
<text x="107.2" y="126.6">IO7_A9</text>
<text x="107.2" y="129.2">IO7_B9</text>
<text x="159.8" y="126.6">IO5_L14</text>
<text x="214.4" y="129.2">IO4_K10</text>
<text x="214.4" y="126.6">IO4_T12</text>
<text x="225.4" y="129.2">IO4_M11</text>
<text x="225.6" y="131.7">IO4_N12</text>
<text x="225.8" y="126.6">IO4_L11</text>
<text x="258.8" y="129.2">IO3_N3</text>
<text x="258.8" y="131.7">IO3_P3</text>
<text x="271" y="129.2">IO3_R5</text>
<text x="271.2" y="131.7">IO3_T5</text>
<text x="42.1" y="134.9">EP4CE6F17</text>
<text x="45.2" y="132.6">U1K</text>
<text x="258.8" y="134.2">IO3_R3</text>
<text x="258.8" y="136.8">IO3_T3</text>
<text x="271" y="134.2">IO3_R6</text>
<text x="271.2" y="136.8">IO3_T6</text>
<text x="37.8" y="139.3">IO8_A8</text>
<text x="37.8" y="141.9">IO8_B8</text>
<text x="50.1" y="141.9">IO8_E6</text>
<text x="50.1" y="139.3">IO8_E7</text>
<text x="164" y="142.6">EP4CE6F17</text>
<text x="167.5" y="140.3">U1I</text>
<text x="235.1" y="142.6">EP4CE6F17</text>
<text x="238.3" y="140.3">U1D</text>
<text x="258.8" y="141.9">IO3_R4</text>
<text x="258.8" y="139.3">IO3_T2</text>
<text x="271" y="141.9">IO3_R7</text>
<text x="271.2" y="139.3">IO3_L7</text>
<text x="37.8" y="144.4">IO8_C8</text>
<text x="37.8" y="146.9">IO8_D8</text>
<text x="37.8" y="149.5">IO8_E8</text>
<text x="50" y="146.9">IO8_A2</text>
<text x="50" y="144.4">IO8_A5</text>
<text x="50" y="149.5">IO8_B5</text>
<text x="159.8" y="149.5">IO6_G15</text>
<text x="159.8" y="146.9">IO6_G16</text>
<text x="171" y="149.5">IO6_D16</text>
<text x="171.2" y="146.9">IO6_F14</text>
<text x="232.2" y="146.9">IO1_D4</text>
<text x="232.2" y="149.5">IO1_E5</text>
<text x="241.7" y="146.9">IO1_G1</text>
<text x="241.7" y="149.5">IO1_G2</text>
<text x="258.8" y="146.9">IO3_N5</text>
<text x="258.8" y="149.5">IO3_N6</text>
<text x="258.8" y="144.4">IO3_T4</text>
<text x="270.8" y="149.5">IO3_M8</text>
<text x="271.2" y="146.9">IO3_L8</text>
<text x="271.2" y="144.4">IO3_T7</text>
<text x="37.8" y="154.6">IO8_A7</text>
<text x="37.8" y="152">IO8_F8</text>
<text x="50" y="152">IO8_A4</text>
<text x="50" y="154.6">IO8_B4</text>
<text x="159.8" y="152">IO6_F13</text>
<text x="170.9" y="154.6">IO6_G11</text>
<text x="171" y="152">IO6_D15</text>
<text x="232.2" y="154.6">IO1_B1</text>
<text x="232.2" y="152">IO1_F5</text>
<text x="242" y="152">IO1_F1</text>
<text x="242" y="154.6">IO1_F2</text>
<text x="258.8" y="152">IO3_M6</text>
<text x="258.8" y="154.6">IO3_P6</text>
<text x="271" y="152">IO3_N8</text>
<text x="271.1" y="154.6">IO3_P8</text>
<text x="37.8" y="157.1">IO8_B7</text>
<text x="37.8" y="159.6">IO8_F6</text>
<text x="50" y="157.1">IO8_D5</text>
<text x="50" y="159.6">IO8_D6</text>
<text x="159.8" y="159.6">IO6_B16</text>
<text x="171" y="159.6">IO6_C15</text>
<text x="171" y="157.1">IO6_C16</text>
<text x="232.2" y="157.1">IO1_C2</text>
<text x="232.2" y="159.6">IO1_F3</text>
<text x="241.7" y="157.1">IO1_G5</text>
<text x="241.8" y="159.6">IO1_D1</text>
<text x="258.8" y="159.6">IO3_K8</text>
<text x="258.8" y="157.1">IO3_M7</text>
<text x="271" y="157.1">IO3_R8</text>
<text x="271.2" y="159.6">IO3_T8</text>
<text x="37.8" y="167.3">IO8_A6</text>
<text x="37.8" y="164.7">IO8_C6</text>
<text x="37.8" y="162.2">IO8_F7</text>
<text x="50" y="162.2">IO8_A3</text>
<text x="50" y="164.7">IO8_B3</text>
<text x="50" y="167.3">IO8_C3</text>
<text x="37.8" y="169.8">IO8_B6</text>
<text x="50" y="169.8">IO8_D3</text>
</g>
<g font-size="1.8" fill="#848400">
<text x="272" y="39">nCONFIG</text>
<text x="272" y="41.5">nSTATUS</text>
<text x="179" y="44.1">DCLK</text>
<text x="194.5" y="46.6">DATA0</text>
<text x="272" y="44.1">CONF_DONE</text>
<text x="269.5" y="56.8">TDI</text>
<text x="269.5" y="59.3">TCK</text>
<text x="269.5" y="61.8">TMS</text>
<text x="269.5" y="64.4">TDO</text>
<text x="23.7" y="88.5">DQ[0..31]</text>
<text x="25.1" y="91.1">A[0..11]</text>
<text x="190.8" y="98.7">RAS_N</text>
<text x="75" y="106.3">LCDCLK</text>
<text x="78.7" y="103.8">VSD</text>
<text x="142" y="103.8">DQM0</text>
<text x="190.8" y="106.3">BA1</text>
<text x="126" y="113.9">STBYB</text>
<text x="134.9" y="113.9">SDRAM_CS_N</text>
<text x="143.5" y="111.4">BA0</text>
<text x="190.8" y="111.4">SDRAM_CLK</text>
<text x="190.8" y="108.8">SDRAM_CKE</text>
<text x="126" y="116.5">HSD</text>
<text x="126" y="119">SDA</text>
<text x="195.1" y="116.5">UART1_TX</text>
<text x="26" y="121.9" transform="rotate(-90 26 121.9)">RGB[0..23]</text>
<text x="77.2" y="121.5">DQM2</text>
<text x="126" y="121.5">SCL</text>
<text x="194.9" y="121.5">UART1_RX</text>
<text x="244.1" y="124.1">CAS_N</text>
<text x="244.1" y="121.5">SDRAM_WE_N</text>
<text x="78.6" y="129.2">DEN</text>
<text x="126" y="126.6">TOUCH_RSTN</text>
<text x="126" y="129.2">TOUCH_INTN</text>
<text x="142" y="126.6">DQM1</text>
<text x="142" y="146.9">DQM3</text>
<text x="211.6" y="146.9">LIGHT</text>
<text x="206.5" y="154.6">FPGA_LED1</text>
<text x="206.5" y="157.1">FPGA_LED2</text>
</g>
<g font-size="1.8">
<text x="144.8" y="43.2">GCLK</text>
<text x="35.4" y="87.6">DQ[0..31]</text>
<text x="34.3" y="90.2">A[0..11]</text>
<text x="83.8" y="97.8">DQ25</text>
<text x="83.8" y="100.3">DQ28</text>
<text x="148.6" y="100.3">DQ9</text>
<text x="148.6" y="97.8">DQ15</text>
<text x="189.2" y="100.3">DQ10</text>
<text x="83.8" y="107.9">DQ22</text>
<text x="124.5" y="107.9">A10</text>
<text x="124.5" y="102.9">A0</text>
<text x="148.6" y="105.4">A9</text>
<text x="148.6" y="107.9">DQ12</text>
<text x="189.2" y="102.9">DQ8</text>
<text x="241.3" y="105.4">DQ6</text>
<text x="241.3" y="107.9">DQ0</text>
<text x="83.8" y="110.5">DQ19</text>
<text x="83.8" y="113">DQ18</text>
<text x="124.5" y="110.5">DQ17</text>
<text x="189.2" y="113">A7</text>
<text x="83.8" y="118.1">A2</text>
<text x="83.8" y="115.6">DQ21</text>
<text x="148.6" y="118.1">A11</text>
<text x="148.6" y="115.6">DQ7</text>
<text x="189.2" y="115.6">A5</text>
<text x="189.2" y="118.1">A4</text>
<text x="201.9" y="118.1">DQ2</text>
<text x="241.3" y="118.1">DQ5</text>
<text x="241.3" y="115.6">DQ1</text>
<text x="83.8" y="125.7">DQ20</text>
<text x="83.8" y="123.2">DQ23</text>
<text x="148.6" y="123.2">DQ11</text>
<text x="148.6" y="120.6">DQ13</text>
<text x="189.2" y="120.6">A1</text>
<text x="189.2" y="123.2">A8</text>
<text x="201.9" y="123.2">DQ3</text>
<text x="201.9" y="125.7">DQ4</text>
<text x="241.3" y="130.8">DQ14</text>
<text x="25.1" y="140.1" transform="rotate(-90 25.1 140.1)">RGB[0..23]</text>
<text x="27.9" y="143.5">RGB22 C8</text>
<text x="27.9" y="138.4">RGB19 A8</text>
<text x="27.9" y="141">RGB20 B8</text>
<text x="61" y="143.5">RGB8</text>
<text x="27.9" y="146">RGB18 D8</text>
<text x="27.9" y="148.6">RGB21 E8</text>
<text x="61" y="146">RGB0</text>
<text x="61" y="148.6">RGB9</text>
<text x="148.6" y="148.6">DQ31</text>
<text x="189.2" y="148.6">DQ29</text>
<text x="189.2" y="146">DQ30</text>
<text x="27.9" y="151.1">RGB23 F8</text>
<text x="27.9" y="153.7">RGB16 A7</text>
<text x="61" y="151.1">RGB5</text>
<text x="61" y="153.7">RGB6</text>
<text x="148.6" y="151.1">A3</text>
<text x="189.2" y="153.7">A6</text>
<text x="189.2" y="151.1">DQ27</text>
<text x="27.9" y="161.3">RGB15 F7</text>
<text x="27.9" y="158.7">RGB13 F6</text>
<text x="27.9" y="156.2">RGB17 B7</text>
<text x="61" y="156.2">RGB7</text>
<text x="61" y="161.3">RGB2</text>
<text x="61" y="158.7">RGB10</text>
<text x="148.6" y="158.7">DQ16</text>
<text x="189.2" y="156.2">DQ26</text>
<text x="189.2" y="158.7">DQ24</text>
<text x="27.9" y="163.8">RGB14 C6</text>
<text x="27.9" y="166.4">RGB11 A6</text>
<text x="61" y="166.4">RGB4</text>
<text x="61" y="163.8">RGB3</text>
<text x="27.9" y="168.9">RGB12 B6</text>
<text x="61" y="168.9">RGB1</text>
</g>
<text font-size="1.8" fill="#008400" x="185.1" y="42.8">R16</text>
</svg>
